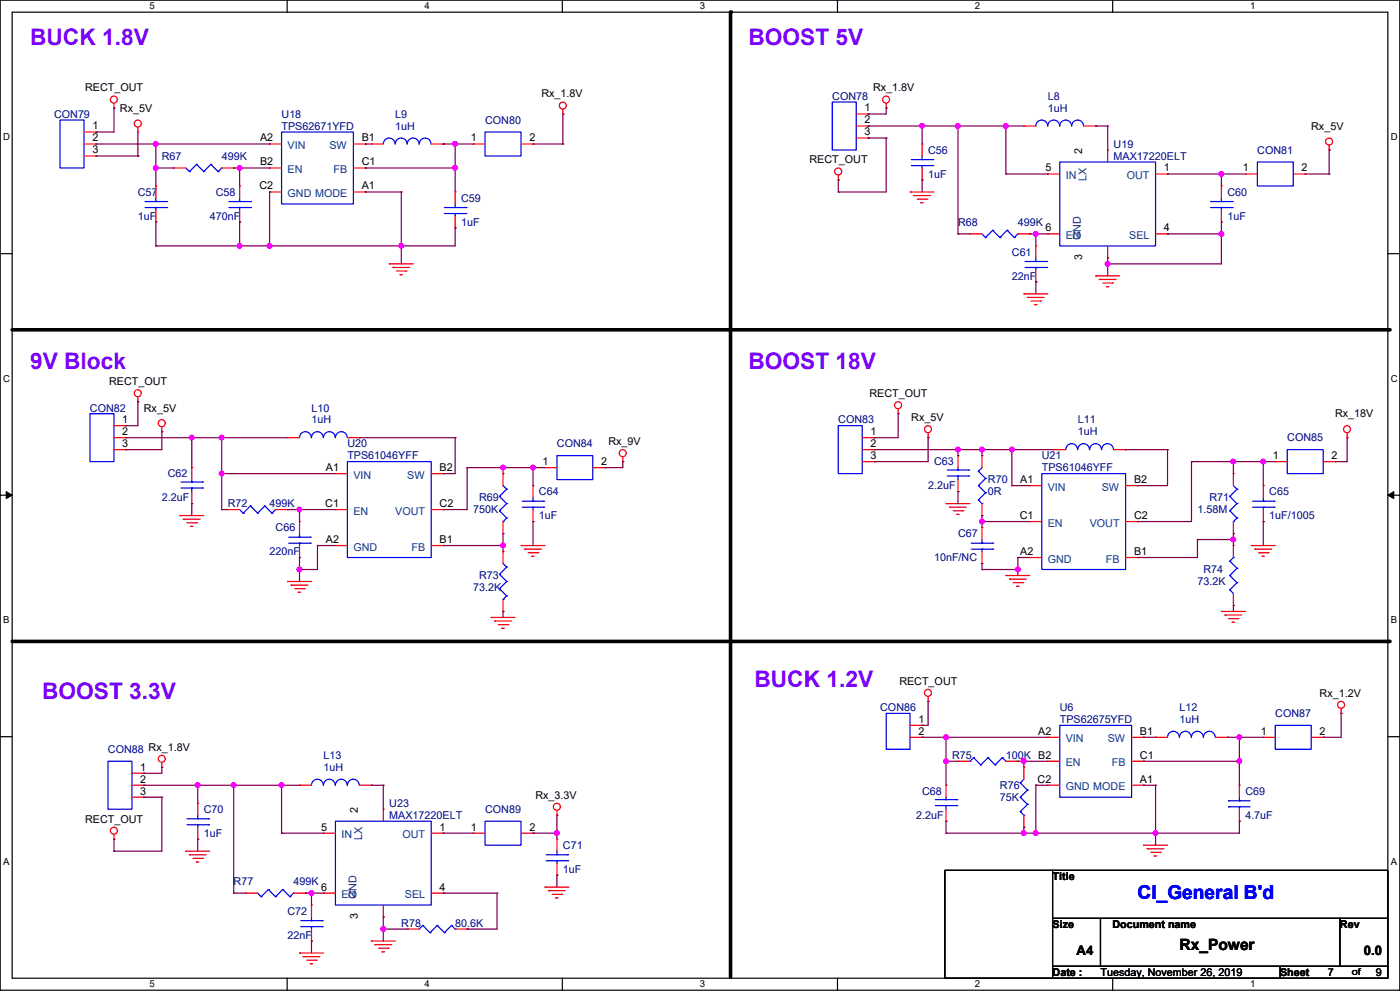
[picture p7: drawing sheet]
<svg xmlns="http://www.w3.org/2000/svg" width="297mm" height="210mm" viewBox="0 0 297 210" stroke-linecap="round" stroke-linejoin="round" font-family="sans-serif">
<g fill="none" stroke="#000" stroke-width=".25">
<path d="M0 0h296.6v209.7h-296.6zM2.6 2.6h291.5v204.6h-291.5zM60.9 0v2.6M119.2 0v2.6M177.5 0v2.6M235.8 0v2.6M0 53.7h2.6M294.1 53.7h2.5M0 104.9h2.6M294.1 104.9h2.5M0 156h2.6M294.1 156h2.5"/>
<path d="M200.2 184.3h93.9v22.9h-93.9zM223.1 184.3v22.9M223.1 194.5h71M233.2 194.5v10.2M284 194.5v10.2M60.9 207.2v2.5M119.2 207.2v2.5M177.5 207.2v2.5M223.1 204.7h71M235.8 207.2v2.5M271.3 204.7v2.5"/>
</g>
<path d="M1.3 104.1l1.3 .8-1.3 .7zM294.1 104.9l1.3-.8v1.5z" fill="#000" stroke="#000" stroke-width=".21"/>
<path d="M154.8 2.6v204.3M2.6 69.9h291.8M2.6 135.9h291.8" fill="none" stroke="#000" stroke-width=".76"/>
<g fill="#000">
<circle cx="154.8" cy="2.6" r=".38"/>
<circle cx="294.4" cy="69.9" r=".38"/>
<circle cx="294.4" cy="135.9" r=".38"/>
</g>
<g fill="none" stroke="#f00" stroke-width=".25">
<path d="M17.8 30.5h2.5M17.8 28h2.5M17.8 33h2.5M20.3 28h.1M20.3 30.5h.1M20.3 33h.1M24.1 22.9h.1M24.1 21.9v1M29.2 28h.1M29.2 27v1M33 39.4h.1M33 39.4v2.5"/>
<path d="M36.8 35.6h.1M36.8 35.6h2.6M47 35.6h2.5M49.5 35.6h.1M50.8 39.4h.1M50.8 39.4v2.5M57.1 30.5h.1M57.1 35.6h.1M57.1 30.5h2.6M57.1 35.6h2.6M74.9 30.5h2.5M74.9 35.6h2.5"/>
<path d="M77.4 30.5h.1M77.4 35.6h.1M78.7 30.5h.1M78.7 30.5h2.5M91.4 30.5h2.5M93.9 30.5h.1M100.3 30.5h.1M100.3 30.5h2.5M110.4 30.5h2.5M112.9 30.5h.1M119.3 24.2h.1M119.3 23.1v1.1"/>
<path d="M177.6 38.1h.1M177.6 37.1v1M181.5 24.2h2.5M181.5 26.7h2.5M181.5 29.2h2.5M184 24.2h.1M184 26.7h.1M184 29.2h.1M187.8 22.9h.1M187.8 21.9v1M195.4 38.1h.1M195.4 30.5h.1"/>
<path d="M195.4 30.5v2.5M195.4 35.6v2.5M217 26.7h.1M217 26.7h2.5M222 36.9h.1M222 36.9h2.6M229.7 26.7h2.5M232.2 26.7h.1M234.7 31.8h.1M234.7 31.8v2.5M244.9 36.9h2.5M247.4 36.9h.1"/>
<path d="M258.8 39.4h.1M258.8 39.4v2.5M263.9 36.9h.1M263.9 36.9h2.6M274.1 36.9h2.5M276.6 36.9h.1M281.7 31.8h.1M281.7 30.8v1M33 47h.1M33 44.5v2.5M50.8 47h.1M50.8 44.5v2.5"/>
<path d="M57.1 40.7h.1M57.1 40.7h2.6M74.9 40.7h2.5M77.4 40.7h.1M82.5 55.9h.1M82.5 55.9h5.1M83.3 56.7h.1M83.3 56.7h3.5M84 57.4h2.1M84.8 58.2h.1M84.8 58.2h.5M86.1 57.4h.1"/>
<path d="M96.5 48.3h.1M96.5 40.7h.1M96.5 40.7v2.5M96.5 45.7v2.6M192.9 40.7h.1M192.9 40.7h5M193.6 41.4h.1M193.6 41.4h3.6M194.4 42.2h2M195.2 42.9h.1M195.2 42.9h.5M196.4 42.2h.1"/>
<path d="M205.6 49.5h.1M205.6 49.5h2.5M215.7 49.5h2.5M218.2 49.5h.1M219.5 59.7h.1M219.5 52.1h.1M219.5 52.1v2.5M219.5 57.2v2.5M222 49.5h.1M222 49.5h2.6M232.2 58.4h.1M232.2 58.4h5.1"/>
<path d="M233 59.2h.1M233 59.2h3.5M233.7 60h2.1M234.7 54.6h.1M234.7 52.1v2.5M235.8 60h.1M244.9 49.5h2.5M247.4 49.5h.1M258.8 47h.1M258.8 44.5v2.5M217 62.2h.1M217 62.2h5"/>
<path d="M217.7 63h.1M217.7 63h3.6M218.5 63.8h2M219.3 64.5h.1M219.3 64.5h.5M220.5 63.8h.1M234.5 60.7h.1M234.5 60.7h.5M24.1 92.7h2.6M24.1 90.2h2.6M24.1 95.2h2.6M26.7 90.2h.1"/>
<path d="M26.7 92.7h.1M26.7 95.2h.1M29.2 85.1h.1M29.2 84.1v1M34.3 91.4h.1M34.3 90.4v1M40.6 99h.1M40.6 99v2.6M60.9 92.7h.1M60.9 92.7h2.6M73.6 92.7h2.6M76.2 92.7h.1"/>
<path d="M115.5 99h.1M115.5 99h2.5M125.6 99h2.6M128.2 99h.1M132 97.8h.1M132 96.8v1M182.7 92.7h2.6M182.7 95.2h2.6M182.7 97.8h2.6M185.3 92.7h.1M185.3 95.2h.1M185.3 97.8h.1"/>
<path d="M190.3 87.6h.1M190.3 86.6v1M196.7 92.7h.1M196.7 91.7v1M203 96.5h.1M203 96.5v2.5M208.1 96.5h.1M208.1 96.5v2.5M223.3 95.2h.1M223.3 95.2h2.6M236 95.2h2.5M238.5 95.2h.1"/>
<path d="M270.3 97.8h.1M270.3 97.8h2.5M280.4 97.8h2.5M282.9 97.8h.1M285.5 92.7h.1M285.5 91.7v1M38.1 109.2h.1M38.1 109.2h5.1M38.9 110h.1M38.9 110h3.5M39.6 110.7h2.1M40.4 111.5h.1"/>
<path d="M40.4 111.5h.5M40.6 106.7h.1M40.6 104.1v2.6M41.7 110.7h.1M48.2 107.9h.1M48.2 107.9h2.6M58.4 107.9h2.5M60.9 107.9h.1M63.5 118.1h.1M63.5 110.5h.1M63.5 110.5v2.5M63.5 115.6v2.5"/>
<path d="M71.1 115.6h.1M71.1 100.3h.1M71.1 107.9h.1M71.1 115.6h2.5M71.1 100.3h2.5M71.1 107.9h2.5M91.4 115.6h2.5M91.4 100.3h2.5M91.4 107.9h2.5M93.9 115.6h.1M93.9 107.9h.1M93.9 100.3h.1"/>
<path d="M106.6 116.8h.1M106.6 100.3h.1M106.6 113h.1M106.6 100.3v2.6M106.6 110.5v2.5M106.6 116.8v2.6M110.4 115.6h.1M110.4 115.6h5.1M111.2 116.3h.1M111.2 116.3h3.5M111.9 117.1h2.1M112.7 117.8h.1"/>
<path d="M112.7 117.8h.5M112.9 110.5h.1M112.9 102.9h.1M112.9 102.9v2.5M112.9 107.9v2.6M114 117.1h.1M200.5 106.7h.1M200.5 106.7h5.1M201.2 107.4h.1M201.2 107.4h3.6M202 108.2h2M202.8 108.9h.1"/>
<path d="M202.8 108.9h.5M203 104.1h.1M203 101.6v2.5M204 108.2h.1M208.1 119.4h.1M208.1 111.7h.1M208.1 109.2h.1M208.1 106.7v2.5M208.1 111.7v2.6M208.1 116.8v2.6M218.2 118.1h.1M218.2 102.9h.1"/>
<path d="M218.2 110.5h.1M218.2 118.1h2.6M218.2 102.9h2.6M218.2 110.5h2.6M238.5 118.1h2.6M238.5 102.9h2.6M238.5 110.5h2.6M241.1 118.1h.1M241.1 110.5h.1M241.1 102.9h.1M261.4 115.6h.1M261.4 100.3h.1"/>
<path d="M261.4 113h.1M261.4 100.3v2.6M261.4 110.5v2.5M261.4 115.6v2.5M265.2 115.6h.1M265.2 115.6h5.1M265.9 116.3h.1M265.9 116.3h3.6M266.7 117.1h2M267.5 117.8h.1M267.5 117.8h.5M267.7 110.5h.1"/>
<path d="M267.7 102.9h.1M267.7 102.9v2.5M267.7 107.9v2.6M268.7 117.1h.1M60.9 123.2h.1M60.9 123.2h5.1M61.7 123.9h.1M61.7 123.9h3.5M62.5 124.7h2M63.2 125.5h.1M63.2 125.5h.5M64.5 124.7h.1"/>
<path d="M104.1 130.8h.1M104.1 130.8h5M104.8 131.5h.1M104.8 131.5h3.6M105.6 132.3h2M106.4 133.1h.1M106.4 133.1h.5M106.6 129.5h.1M106.6 127v2.5M107.6 132.3h.1M213.2 121.9h.1M213.2 121.9h5"/>
<path d="M213.9 122.7h.1M213.9 122.7h3.6M214.7 123.4h2M215.5 124.2h.1M215.5 124.2h.5M216.7 123.4h.1M258.8 129.5h.1M258.8 129.5h5.1M259.6 130.3h.1M259.6 130.3h3.6M260.4 131h2M261.1 131.8h.1"/>
<path d="M261.1 131.8h.5M261.4 128.2h.1M261.4 125.7v2.5M262.4 131h.1M192.9 156.2h2.5M192.9 153.6h2.5M195.4 153.6h.1M195.4 156.2h.1M196.7 148.6h.1M196.7 147.5v1.1M222 156.2h.1M222 156.2h2.6"/>
<path d="M239.8 156.2h2.5M242.3 156.2h.1M244.9 156.2h.1M244.9 156.2h2.5M257.6 156.2h2.5M260.1 156.2h.1M267.7 156.2h.1M267.7 156.2h2.6M277.9 156.2h2.5M280.4 156.2h.1M284.2 151.1h.1M284.2 150.1v1"/>
<path d="M24.1 177.7h.1M24.1 176.7v1M28 166.3h2.5M28 163.8h2.5M28 168.9h2.5M30.5 163.8h.1M30.5 166.3h.1M30.5 168.9h.1M34.3 162.5h.1M34.3 161.5v1M41.9 177.7h.1M41.9 170.1h.1"/>
<path d="M41.9 170.1v2.6M41.9 175.2v2.5M63.5 166.3h.1M63.5 166.3h2.5M68.5 176.5h.1M68.5 176.5h2.6M76.2 166.3h2.5M78.7 166.3h.1M81.2 171.4h.1M81.2 171.4v2.5M91.4 176.5h2.5M93.9 176.5h.1"/>
<path d="M100.3 176.5h.1M100.3 176.5h2.5M110.4 176.5h2.5M112.9 176.5h.1M118 172.7h.1M118 177.7h.1M118 171.7v1M118 177.7v2.6M200.5 166.3h.1M200.5 173.9h.1M200.5 166.3v2.6M200.5 171.4v2.5"/>
<path d="M203 161.2h.1M203 161.2h2.6M213.2 161.2h2.5M215.7 161.2h.1M217 162.5h.1M217 175.2h.1M217 162.5v2.6M217 172.7v2.5M222 166.3h.1M222 161.2h.1M222 166.3h2.6M222 161.2h2.6"/>
<path d="M239.8 166.3h2.5M239.8 161.2h2.5M242.3 179h.1M242.3 166.3h.1M242.3 161.2h.1M242.3 179h5.1M243.1 179.8h.1M243.1 179.8h3.6M262.6 173.9h.1M262.6 166.3h.1M262.6 166.3v2.6M262.6 171.4v2.5"/>
<path d="M39.4 180.3h.1M39.4 180.3h5M40.1 181h.1M40.1 181h3.6M40.9 181.8h2M41.7 182.6h.1M41.7 182.6h.5M42.9 181.8h.1M52.1 189.2h.1M52.1 189.2h2.5M62.2 189.2h2.5M64.7 189.2h.1"/>
<path d="M66 199.3h.1M66 191.7h.1M66 191.7v2.5M66 196.8v2.5M68.5 189.2h.1M68.5 189.2h2.6M78.7 199.3h.1M78.7 199.3h5.1M81.2 194.2h.1M81.2 191.7v2.5M86.3 196.8h.1M86.3 196.8h2.5"/>
<path d="M91.4 189.2h2.5M93.9 189.2h.1M96.5 196.8h2.5M99 196.8h.1M115.5 187.9h.1M115.5 187.9h5.1M116.2 188.7h.1M116.2 188.7h3.6M117 189.4h2M117.8 190.2h.1M117.8 190.2h.5M118 185.4h.1"/>
<path d="M118 182.8v2.6M119 189.4h.1M243.9 180.5h2M244.6 181.3h.1M244.6 181.3h.5M245.9 180.5h.1M63.5 201.9h.1M63.5 201.9h5M64.2 202.6h.1M64.2 202.6h3.6M65 203.4h2M65.8 204.1h.1"/>
<path d="M65.8 204.1h.5M67 203.4h.1M79.5 200.1h.1M79.5 200.1h3.5M80.2 200.8h2M81 201.6h.1M81 201.6h.5M82.2 200.8h.1"/>
<circle cx="24.1" cy="21.1" r=".74"/>
<circle cx="29.2" cy="26.2" r=".74"/>
<circle cx="119.3" cy="22.4" r=".74"/>
<circle cx="177.6" cy="36.3" r=".74"/>
<circle cx="187.8" cy="21.1" r=".74"/>
<circle cx="281.7" cy="30" r=".74"/>
<circle cx="29.2" cy="83.3" r=".74"/>
<circle cx="34.3" cy="89.6" r=".74"/>
<circle cx="132" cy="96" r=".74"/>
<circle cx="190.3" cy="85.8" r=".74"/>
<circle cx="196.7" cy="90.9" r=".74"/>
<circle cx="285.5" cy="90.9" r=".74"/>
<circle cx="196.7" cy="146.8" r=".74"/>
<circle cx="284.2" cy="149.3" r=".74"/>
<circle cx="24.1" cy="175.9" r=".74"/>
<circle cx="34.3" cy="160.7" r=".74"/>
<circle cx="118" cy="170.9" r=".74"/>
</g>
<g fill="none" stroke="#00f" stroke-width=".25">
<path d="M12.7 25.4h5.1v10.2h-5.1zM39.4 35.6l.7 .7M40.1 36.3h.1M41.7 34.8h.1M41.7 34.8l-1.6 1.5M41.7 34.8l1.5 1.5M43.2 36.3h.1M44.7 34.8h.1M44.7 34.8l-1.5 1.5M44.7 34.8l1.5 1.5M46.2 36.3h.1M47 35.6h.1"/>
<path d="M47 35.6l-.8 .7M59.7 28h15.2v15.2h-15.2zM83.7 30.5a1.25 1.25 0 0 0-1.2-1.3 1.25 1.25 0 0 0-1.3 1.3M86.3 30.5a1.25 1.25 0 0 0-1.3-1.3 1.25 1.25 0 0 0-1.2 1.3M88.8 30.5a1.25 1.25 0 0 0-1.2-1.3 1.25 1.25 0 0 0-1.3 1.3M91.3 30.5a1.25 1.25 0 0 0-1.2-1.3 1.25 1.25 0 0 0-1.3 1.3M102.8 28h7.6v5h-7.6zM176.4 21.6h5.1v10.2h-5.1zM193.1 33.8h4.6M193.1 35.1h4.6M195.4 35.1h.1M195.4 33.8h.1"/>
<path d="M195.4 33v.8M195.4 35.1v.5M197.7 33.8h.1M197.7 35.1h.1M222 26.7a1.25 1.25 0 0 0-1.2-1.3 1.25 1.25 0 0 0-1.3 1.3M224.5 26.7a1.25 1.25 0 0 0-1.2-1.3 1.25 1.25 0 0 0-1.3 1.3M224.6 34.3h20.3v17.8h-20.3zM227.1 26.7a1.25 1.25 0 0 0-1.3-1.3 1.25 1.25 0 0 0-1.2 1.3M229.6 26.7a1.25 1.25 0 0 0-1.2-1.3 1.25 1.25 0 0 0-1.3 1.3M266.5 34.3h7.6v5.1h-7.6zM30.7 44h4.6M30.7 42.7h4.6"/>
<path d="M33 44h.1M33 42.7h.1M33 41.9v.8M33 44v.5M35.3 42.7h.1M35.3 44h.1M48.5 44h4.6M48.5 42.7h4.6M50.8 44h.1M50.8 42.7h.1M50.8 41.9v.8M50.8 44v.5"/>
<path d="M53.1 42.7h.1M53.1 44h.1M94.2 44h4.5M94.2 45.2h4.5M96.5 45.2h.1M96.5 44h.1M96.5 43.2v.8M96.5 45.2v.5M98.7 44h.1M98.7 45.2h.1M208.1 49.5l.8 .8M208.9 50.3h.1"/>
<path d="M210.4 48.8h.1M210.4 48.8l-1.5 1.5M210.4 48.8l1.5 1.5M211.9 50.3h.1M213.4 48.8h.1M213.4 48.8l-1.5 1.5M213.4 48.8l1.5 1.5M214.9 50.3h.1M215.7 49.5h.1M215.7 49.5l-.8 .8M217.2 55.4h4.6M217.2 56.7h4.6"/>
<path d="M219.5 56.7h.1M219.5 55.4h.1M219.5 54.6v.8M219.5 56.7v.5M221.8 55.4h.1M221.8 56.7h.1M256.6 44h4.5M256.6 42.7h4.5M258.8 44h.1M258.8 42.7h.1M258.8 41.9v.8M258.8 44v.5"/>
<path d="M261.1 42.7h.1M261.1 44h.1M19.1 87.6h5v10.2h-5zM66 92.7a1.25 1.25 0 0 0-1.3-1.3 1.25 1.25 0 0 0-1.2 1.3M68.5 92.7a1.25 1.25 0 0 0-1.2-1.3 1.25 1.25 0 0 0-1.3 1.3M71 92.7a1.25 1.25 0 0 0-1.2-1.3 1.25 1.25 0 0 0-1.3 1.3M73.6 92.7a1.25 1.25 0 0 0-1.3-1.3 1.25 1.25 0 0 0-1.2 1.3M73.6 97.8h17.8v20.3h-17.8zM118 96.5h7.6v5.1h-7.6zM177.6 90.2h5.1v10.1h-5.1zM200.7 99.6h4.6M203 99.6h.1"/>
<path d="M203 99v.6M205.3 99.6h.1M207.3 99.8h.1M207.3 99.8l1.6 1.5M208.1 99l-.8 .8M228.3 95.2a1.25 1.25 0 0 0-1.2-1.2 1.25 1.25 0 0 0-1.2 1.2M230.9 95.2a1.25 1.25 0 0 0-1.3-1.2 1.25 1.25 0 0 0-1.2 1.2M233.4 95.2a1.25 1.25 0 0 0-1.2-1.2 1.25 1.25 0 0 0-1.3 1.2M236 95.2a1.25 1.25 0 0 0-1.3-1.2 1.25 1.25 0 0 0-1.2 1.2M272.8 95.2h7.6v5.1h-7.6zM38.4 103.4h4.5M38.4 102.1h4.5"/>
<path d="M40.6 102.1h.1M40.6 103.4h.1M40.6 101.6v.5M40.6 103.4v.7M42.9 103.4h.1M42.9 102.1h.1M50.8 107.9l.7 .8M51.5 108.7h.1M53.1 107.2h.1M53.1 107.2l-1.6 1.5M53.1 107.2l1.5 1.5M54.6 108.7h.1"/>
<path d="M56.1 107.2h.1M56.1 107.2l-1.5 1.5M56.1 107.2l1.5 1.5M57.6 108.7h.1M58.4 107.9h.1M58.4 107.9l-.8 .8M61.2 113.8h4.6M61.2 115h4.6M63.5 115h.1M63.5 113.8h.1M63.5 113v.8M63.5 115v.6"/>
<path d="M65.8 113.8h.1M65.8 115h.1M105.8 105.1h.1M105.8 108.2h.1M105.8 105.1l1.6 1.6M105.8 108.2l1.6 1.5M106.6 110.5h.1M106.6 119.4l.8 .7M106.6 102.9l.8 .7M107.4 103.6h.1M107.4 106.7h.1M107.4 109.7h.1"/>
<path d="M107.4 103.6l-1.6 1.5M107.4 106.7l-1.6 1.5M107.4 109.7l-.8 .8M110.7 106.2h4.5M110.7 107.4h4.5M112.9 107.4h.1M112.9 106.2h.1M112.9 105.4v.8M112.9 107.4v.5M115.2 106.2h.1M115.2 107.4h.1M200.7 100.8h4.6"/>
<path d="M203 100.8h.1M203 100.8v.8M205.3 100.8h.1M205.8 115h4.6M205.8 116.3h4.6M207.3 102.9h.1M207.3 105.9h.1M207.3 102.9l1.6 1.5M207.3 105.9l.8 .8M208.1 116.3h.1M208.1 115h.1M208.1 106.7h.1"/>
<path d="M208.1 114.3v.7M208.1 116.3v.5M208.9 101.3h.1M208.9 104.4h.1M208.9 101.3l-1.6 1.6M208.9 104.4l-1.6 1.5M210.4 115h.1M210.4 116.3h.1M220.8 100.3h17.7v20.3h-17.7zM260.6 118.9h.1M260.6 105.1h.1M260.6 108.2h.1"/>
<path d="M260.6 118.9l1.5 1.5M260.6 105.1l1.5 1.6M260.6 108.2l1.5 1.5M261.4 118.1h.1M261.4 110.5h.1M261.4 118.1l-.8 .8M261.4 102.9l.7 .7M262.1 103.6h.1M262.1 106.7h.1M262.1 109.7h.1M262.1 103.6l-1.5 1.5M262.1 106.7l-1.5 1.5"/>
<path d="M262.1 109.7l-.7 .8M265.4 106.2h4.6M265.4 107.4h4.6M267.7 107.4h.1M267.7 106.2h.1M267.7 105.4v.8M267.7 107.4v.5M270 106.2h.1M270 107.4h.1M105.8 121.6h.1M105.8 124.7h.1M105.8 121.6l1.6 1.6"/>
<path d="M105.8 124.7l1.6 1.5M106.6 127h.1M107.4 120.1h.1M107.4 123.2h.1M107.4 126.2h.1M107.4 120.1l-1.6 1.5M107.4 123.2l-1.6 1.5M107.4 126.2l-.8 .8M260.6 124.9h.1M260.6 121.9h.1M260.6 124.9l.8 .8M260.6 121.9l1.5 1.5"/>
<path d="M262.1 123.4h.1M262.1 120.4h.1M262.1 123.4l-1.5 1.5M262.1 120.4l-1.5 1.5M187.8 151.1h5.1v7.6h-5.1zM224.6 153.6h15.2v15.3h-15.2zM249.9 156.2a1.25 1.25 0 0 0-1.2-1.3 1.25 1.25 0 0 0-1.3 1.3M252.5 156.2a1.25 1.25 0 0 0-1.3-1.3 1.25 1.25 0 0 0-1.2 1.3M255 156.2a1.25 1.25 0 0 0-1.3-1.3 1.25 1.25 0 0 0-1.2 1.3M257.5 156.2a1.25 1.25 0 0 0-1.2-1.3 1.25 1.25 0 0 0-1.3 1.3M270.3 153.6h7.6v5.1h-7.6zM22.9 161.2h5.1v10.2h-5.1z"/>
<path d="M39.6 173.4h4.6M39.6 174.7h4.6M41.9 174.7h.1M41.9 173.4h.1M41.9 172.7v.7M41.9 174.7v.5M44.2 173.4h.1M44.2 174.7h.1M68.5 166.3a1.25 1.25 0 0 0-1.2-1.2 1.25 1.25 0 0 0-1.3 1.2M71 166.3a1.25 1.25 0 0 0-1.2-1.2 1.25 1.25 0 0 0-1.3 1.2M71.1 173.9h20.3v17.8h-20.3zM73.6 166.3a1.25 1.25 0 0 0-1.3-1.2 1.25 1.25 0 0 0-1.2 1.2"/>
<path d="M76.1 166.3a1.25 1.25 0 0 0-1.2-1.2 1.25 1.25 0 0 0-1.3 1.2M102.8 173.9h7.6v5.1h-7.6zM198.2 170.6h4.6M198.2 169.4h4.6M200.5 169.4h.1M200.5 170.6h.1M200.5 168.9v.5M200.5 170.6v.8M202.8 170.6h.1M202.8 169.4h.1M205.6 161.2h.1M206.3 160.5h.1"/>
<path d="M206.3 160.5l1.5 1.5M206.3 160.5l-.7 .7M207.8 162h.1M209.4 160.5h.1M209.4 160.5l1.5 1.5M209.4 160.5l-1.6 1.5M210.9 162h.1M212.4 160.5h.1M212.4 160.5l.8 .7M212.4 160.5l-1.5 1.5M216.2 165.8h.1M216.2 168.9h.1"/>
<path d="M216.2 171.9h.1M216.2 165.8l1.5 1.5M216.2 168.9l1.5 1.5M216.2 171.9l.8 .8M217 172.7h.1M217 165.1l-.8 .7M217.7 167.3h.1M217.7 170.4h.1M217.7 167.3l-1.5 1.6M217.7 170.4l-1.5 1.5M260.4 169.6h.1M260.4 170.9h.1"/>
<path d="M260.4 169.6h4.5M260.4 170.9h4.5M262.6 170.9h.1M262.6 169.6h.1M262.6 168.9v.7M262.6 170.9v.5M54.6 189.2l.8 .7M55.4 189.9h.1M56.9 188.4h.1M56.9 188.4l-1.5 1.5M56.9 188.4l1.5 1.5M58.4 189.9h.1"/>
<path d="M59.9 188.4h.1M59.9 188.4l-1.5 1.5M59.9 188.4l1.5 1.5M61.4 189.9h.1M62.2 189.2h.1M62.2 189.2l-.8 .7M63.7 195h4.6M63.7 196.3h4.6M66 196.3h.1M66 195h.1M66 194.2v.8M66 196.3v.5"/>
<path d="M68.3 195h.1M68.3 196.3h.1M89.6 196h.1M89.6 196l-.8 .8M89.6 196l1.5 1.5M91.1 197.5h.1M92.7 196h.1M92.7 196l-1.6 1.5M92.7 196l1.5 1.5M94.2 197.5h.1M95.7 196h.1M95.7 196l-1.5 1.5"/>
<path d="M95.7 196l.8 .8M96.5 196.8h.1M115.7 181h4.6M115.7 182.3h4.6M118 182.3h.1M118 181h.1M118 180.3v.7M118 182.3v.5M120.3 181h.1M120.3 182.3h.1"/>
</g>
<g fill="none" stroke="#800040" stroke-width=".25">
<path d="M20.3 28h.1M20.3 30.5h36.8M20.3 33h8.9M24.1 22.9h.1M24.1 22.9v5.1h-3.8M29.2 33h.1M29.2 28v5M33 30.5h.1M33 35.6h.1M33 30.5v8.9M33 35.6h3.8M49.5 35.6h.1"/>
<path d="M49.5 35.6h7.6M50.8 35.6h.1M50.8 35.6v3.8M77.4 30.5h.1M77.4 35.6h.1M77.4 30.5h1.3M77.4 35.6h19.1M93.9 30.5h.1M93.9 30.5h6.4M96.5 30.5h.1M96.5 35.6h.1M96.5 30.5v10.2"/>
<path d="M112.9 30.5h6.4M119.3 24.2h.1M119.3 30.5h.1M119.3 24.2v6.3M177.6 38.1h.1M177.6 38.1v2.6M184 24.2h.1M184 26.7h.1M184 29.2h.1M184 26.7h33M184 29.2h3.8M187.8 22.9h.1"/>
<path d="M187.8 29.2h.1M187.8 22.9v1.3h-3.8M187.8 29.2v11.5h-10.2M195.4 26.7h.1M195.4 38.1h.1M195.4 26.7v3.8M195.4 38.1v2.6M203 26.7h.1M203 26.7v22.8M213.2 26.7h.1M213.2 36.9h.1M213.2 26.7v10.2"/>
<path d="M213.2 36.9h8.8M232.2 26.7h.1M232.2 26.7h2.5M234.7 26.7h.1M234.7 26.7v5.1M247.4 36.9h.1M247.4 36.9h16.5M258.8 36.9h.1M258.8 36.9v2.5M276.6 36.9h5.1M281.7 31.8h.1M281.7 36.9h.1"/>
<path d="M281.7 31.8v5.1M33 47h.1M33 52.1h.1M33 47v5.1M50.8 47h.1M50.8 52.1h.1M50.8 47v5.1M57.1 40.7h.1M57.1 52.1h.1M57.1 40.7v11.4M77.4 40.7h.1M77.4 40.7h7.6"/>
<path d="M85 52.1h.1M85 40.7h.1M85 40.7v15.2M96.5 48.3h.1M96.5 48.3v3.8h-63.5M177.6 40.7h.1M203 49.5h.1M203 49.5h2.6M218.2 49.5h.1M218.2 49.5h3.8M219.5 49.5h.1M219.5 59.7h.1"/>
<path d="M219.5 49.5v2.6M219.5 59.7v2.5M234.7 55.9h.1M234.7 54.6h.1M234.7 54.6v3.8M247.4 49.5h.1M247.4 49.5h11.4M258.8 47h.1M258.8 49.5h.1M258.8 47v8.9h-24.1M26.7 90.2h.1M26.7 92.7h.1"/>
<path d="M26.7 95.2h.1M26.7 92.7h34.2M29.2 85.1h.1M29.2 85.1v5.1h-2.5M34.3 91.4h.1M34.3 91.4v3.8h-7.6M40.6 92.7h.1M40.6 92.7v6.3M47 92.7h.1M47 92.7v15.2M76.2 92.7h.1M76.2 92.7h20.3"/>
<path d="M96.5 92.7h.1M96.5 92.7v7.6h-2.6M99 99h.1M99 99h16.5M99 99v8.9h-5.1M106.6 99h.1M106.6 99v1.3M112.9 99h.1M112.9 99v3.9M128.2 99h.1M132 97.8h.1M132 97.8v1.2h-3.8"/>
<path d="M185.3 92.7h.1M185.3 95.2h.1M185.3 97.8h.1M185.3 95.2h38M190.3 87.6h.1M190.3 87.6v5.1h-5M196.7 92.7h.1M196.7 92.7v5.1h-11.4M203 95.2h.1M203 95.2v1.3M208.1 95.2h.1M208.1 95.2v1.3"/>
<path d="M214.4 95.2h.1M214.4 95.2v7.7M238.5 95.2h.1M238.5 95.2h8.9M247.4 95.2h.1M247.4 95.2v7.7h-6.3M252.5 97.8h.1M252.5 97.8h17.8M252.5 97.8v12.7h-11.4M261.4 97.8h.1M261.4 97.8v2.5M267.7 97.8h.1"/>
<path d="M267.7 97.8v5.1M282.9 97.8h.1M285.5 92.7h.1M285.5 92.7v5.1h-2.6M40.6 106.7h.1M40.6 106.7v2.5M47 100.3h.1M47 107.9h.1M47 100.3h24.1M47 107.9h1.2M60.9 107.9h.1M60.9 107.9h10.2"/>
<path d="M63.5 107.9h.1M63.5 118.1h.1M63.5 107.9v2.6M63.5 118.1v5.1M67.3 115.6h.1M67.3 115.6v5h-3.8M67.3 115.6h3.8M93.9 100.3h.1M93.9 107.9h.1M93.9 115.6h.1M93.9 115.6h12.7M106.6 113h.1"/>
<path d="M106.6 115.6h.1M106.6 113v3.8M112.9 110.5h.1M112.9 110.5v5.1M203 104.1h.1M203 104.1v2.6M208.1 109.2h.1M208.1 110.5h.1M208.1 119.4h.1M208.1 109.2v2.5M208.1 119.4v1.2M208.1 110.5h10.1"/>
<path d="M214.4 102.9h.1M214.4 102.9h3.8M215.7 118.1h.1M215.7 118.1h2.5M215.7 118.1v3.8M241.1 102.9h.1M241.1 110.5h.1M241.1 118.1h.1M253.8 114.3h.1M253.8 114.3v3.8h-12.7M253.8 114.3h7.6M261.4 113h.1"/>
<path d="M261.4 114.3h.1M261.4 113v2.6M267.7 110.5h.1M267.7 110.5v5.1M63.5 120.6h.1M106.6 129.5h.1M106.6 129.5v1.3M208.1 120.6h.1M208.1 120.6h7.6M215.7 120.6h.1M261.4 128.2h.1M261.4 128.2v1.3"/>
<path d="M195.4 153.6h.1M195.4 156.2h.1M195.4 156.2h26.6M196.7 148.6h.1M196.7 148.6v5h-1.3M200.5 156.2h.1M200.5 156.2v10.1M242.3 156.2h.1M242.3 156.2h2.6M260.1 156.2h.1M260.1 156.2h7.6M262.6 156.2h.1"/>
<path d="M262.6 156.2v10.1M280.4 156.2h.1M284.2 151.1h.1M284.2 151.1v5.1h-3.8M24.1 177.7h.1M24.1 177.7v2.6M30.5 163.8h.1M30.5 166.3h.1M30.5 168.9h.1M30.5 166.3h33M30.5 168.9h3.8M34.3 162.5h.1"/>
<path d="M34.3 168.9h.1M34.3 162.5v1.3h-3.8M34.3 168.9v11.4h-10.2M41.9 166.3h.1M41.9 177.7h.1M41.9 166.3v3.8M41.9 177.7v2.6M49.5 166.3h.1M49.5 166.3v22.9M59.7 166.3h.1M59.7 176.5h.1M59.7 166.3v10.2"/>
<path d="M59.7 176.5h8.8M78.7 166.3h.1M78.7 166.3h2.5M81.2 166.3h.1M81.2 166.3v5.1M93.9 176.5h.1M93.9 176.5h6.4M112.9 176.5h.1M112.9 176.5h5.1M118 172.7h.1M118 176.5h.1M118 172.7v5"/>
<path d="M200.5 161.2h.1M200.5 173.9h.1M200.5 176.5h.1M200.5 173.9v2.6M200.5 161.2h2.5M215.7 161.2h.1M215.7 161.2h6.3M217 161.2h.1M217 175.2h.1M217 176.5h.1M217 161.2v1.3M217 175.2v1.3"/>
<path d="M219.5 166.3h.1M219.5 176.5h.1M219.5 166.3v10.2M219.5 166.3h2.5M242.3 161.2h.1M242.3 166.3h.1M242.3 166.3h2.6M242.3 161.2h20.3M244.9 166.3h.1M244.9 176.5h.1M244.9 166.3v12.7M262.6 161.2h.1"/>
<path d="M262.6 173.9h.1M262.6 173.9v2.6h-62.1M24.1 180.3h.1M49.5 189.2h.1M49.5 189.2h2.6M64.7 189.2h.1M64.7 189.2h3.8M66 189.2h.1M66 199.3h.1M66 189.2v2.5M66 199.3v2.6M81.2 194.2h.1"/>
<path d="M81.2 196.8h.1M81.2 194.2v5.1M81.2 196.8h5.1M93.9 189.2h.1M93.9 189.2h11.4M99 196.8h.1M105.3 189.2h.1M105.3 189.2v7.6h-6.3M118 185.4h.1M118 185.4v2.5"/>
</g>
<g fill="#f0f" stroke="#f0f" stroke-width=".25">
<circle cx="195.4" cy="26.7" r=".49"/>
<circle cx="203" cy="26.7" r=".49"/>
<circle cx="213.1" cy="26.7" r=".49"/>
<circle cx="219.5" cy="49.5" r=".49"/>
<circle cx="234.7" cy="55.9" r=".49"/>
<circle cx="41.9" cy="166.3" r=".49"/>
<circle cx="49.5" cy="166.3" r=".49"/>
<circle cx="59.6" cy="166.3" r=".49"/>
<circle cx="118" cy="176.5" r=".49"/>
<circle cx="66" cy="189.1" r=".49"/>
<circle cx="81.2" cy="196.8" r=".49"/>
<circle cx="33" cy="30.5" r=".49"/>
<circle cx="96.4" cy="35.6" r=".49"/>
<circle cx="96.4" cy="30.5" r=".49"/>
<circle cx="33" cy="35.6" r=".49"/>
<circle cx="50.8" cy="35.6" r=".49"/>
<circle cx="50.8" cy="52.1" r=".49"/>
<circle cx="85" cy="52.1" r=".49"/>
<circle cx="57.1" cy="52.1" r=".49"/>
<circle cx="203" cy="95.2" r=".49"/>
<circle cx="214.4" cy="95.2" r=".49"/>
<circle cx="208.1" cy="95.2" r=".49"/>
<circle cx="267.7" cy="97.8" r=".49"/>
<circle cx="261.4" cy="97.8" r=".49"/>
<circle cx="208.1" cy="110.5" r=".49"/>
<circle cx="261.4" cy="114.3" r=".49"/>
<circle cx="215.7" cy="120.6" r=".49"/>
<circle cx="40.6" cy="92.7" r=".49"/>
<circle cx="47" cy="92.7" r=".49"/>
<circle cx="106.6" cy="99" r=".49"/>
<circle cx="47" cy="100.3" r=".49"/>
<circle cx="63.5" cy="107.9" r=".49"/>
<circle cx="106.6" cy="115.5" r=".49"/>
<circle cx="63.5" cy="120.6" r=".49"/>
<circle cx="112.9" cy="99" r=".49"/>
<circle cx="258.8" cy="36.8" r=".49"/>
<circle cx="258.8" cy="49.5" r=".49"/>
<circle cx="200.5" cy="161.2" r=".49"/>
<circle cx="200.5" cy="156.1" r=".49"/>
<circle cx="262.6" cy="161.2" r=".49"/>
<circle cx="262.6" cy="156.1" r=".49"/>
<circle cx="217" cy="161.2" r=".49"/>
<circle cx="217" cy="176.5" r=".49"/>
<circle cx="244.9" cy="176.5" r=".49"/>
<circle cx="219.5" cy="176.5" r=".49"/>
</g>
<g font-size="4.8" fill="#8000ff">
<text x="6.4" y="9.6">BUCK 1.8V</text>
<text x="158.6" y="9.6">BOOST 5V</text>
<text x="6.4" y="78.1">9V Block</text>
<text x="158.6" y="78.1">BOOST 18V</text>
<text x="8.9" y="148">BOOST 3.3V</text>
<text x="159.9" y="145.4">BUCK 1.2V</text>
</g>
<text font-size="4.1" fill="#00f" x="241.1" y="190.4">CI_General B'd</text>
<text font-size="3.3" x="250" y="201.1">Rx_Power</text>
<g font-size="2.8">
<text x="228.1" y="202.2">A4</text>
<text x="289" y="202.2">0.0</text>
</g>
<g font-size="2.3">
<text x="18.1" y="19.4">RECT_OUT</text>
<text x="25.4" y="23.7">Rx_5V</text>
<text x="114.7" y="20.6">Rx_1.8V</text>
<text x="183.2" y="23.6">1</text>
<text x="185" y="19.4">Rx_1.8V</text>
<text x="19.6" y="27.4">1</text>
<text x="19.6" y="30">2</text>
<text x="55.1" y="30">A2</text>
<text x="76.7" y="30">B1</text>
<text x="99.8" y="30">1</text>
<text x="112.2" y="30">2</text>
<text x="183.2" y="26.1">2</text>
<text x="183.2" y="28.7">3</text>
<text x="277.9" y="27.5">Rx_5V</text>
<text x="19.6" y="32.5">3</text>
<text x="55.1" y="35">B2</text>
<text x="76.7" y="35">C1</text>
<text x="171.6" y="34.6">RECT_OUT</text>
<text x="229.4" y="32.5" transform="rotate(-90 229.4 32.5)">2</text>
<text x="55" y="40.1">C2</text>
<text x="76.7" y="40.1">A1</text>
<text x="221.5" y="36.3">5</text>
<text x="246.7" y="36.3">1</text>
<text x="263.4" y="36.3">1</text>
<text x="275.8" y="36.3">2</text>
<text x="221.5" y="49">6</text>
<text x="246.7" y="49">4</text>
<text x="229.4" y="55.1" transform="rotate(-90 229.4 55.1)">3</text>
<text x="23.1" y="81.6">RECT_OUT</text>
<text x="25.9" y="89.6">1</text>
<text x="30.5" y="87.2">Rx_5V</text>
<text x="184.2" y="84.1">RECT_OUT</text>
<text x="193.1" y="89.2">Rx_5V</text>
<text x="282.9" y="88.4">Rx_18V</text>
<text x="25.9" y="92.2">2</text>
<text x="25.9" y="94.7">3</text>
<text x="128.9" y="94.3">Rx_9V</text>
<text x="184.5" y="92.2">1</text>
<text x="184.5" y="94.7">2</text>
<text x="69.1" y="99.8">A1</text>
<text x="93.2" y="99.8">B2</text>
<text x="115" y="98.5">1</text>
<text x="127.4" y="98.5">2</text>
<text x="184.5" y="97.2">3</text>
<text x="269.7" y="97.2">1</text>
<text x="282.2" y="97.2">2</text>
<text x="68.9" y="107.4">C1</text>
<text x="93.2" y="107.4">C2</text>
<text x="216.2" y="102.3">A1</text>
<text x="240.3" y="102.3">B2</text>
<text x="216.1" y="109.9">C1</text>
<text x="240.3" y="109.9">C2</text>
<text x="69.1" y="115">A2</text>
<text x="93.2" y="115">B1</text>
<text x="216.2" y="117.5">A2</text>
<text x="240.3" y="117.5">B1</text>
<text x="190.6" y="145">RECT_OUT</text>
<text x="279.6" y="147.6">Rx_1.2V</text>
<text x="194.6" y="153.1">1</text>
<text x="194.6" y="155.6">2</text>
<text x="220" y="155.6">A2</text>
<text x="241.6" y="155.6">B1</text>
<text x="267.2" y="155.6">1</text>
<text x="279.6" y="155.6">2</text>
<text x="241.6" y="160.7">C1</text>
<text x="29.7" y="163.2">1</text>
<text x="29.7" y="165.8">2</text>
<text x="219.9" y="165.8">C2</text>
<text x="241.6" y="165.8">A1</text>
<text x="29.7" y="168.3">3</text>
<text x="75.9" y="172.2" transform="rotate(-90 75.9 172.2)">2</text>
<text x="113.5" y="169.2">Rx_3.3V</text>
<text x="18.1" y="174.2">RECT_OUT</text>
<text x="68" y="175.9">5</text>
<text x="93.2" y="175.9">1</text>
<text x="99.8" y="175.9">1</text>
<text x="112.2" y="175.9">2</text>
<text x="68" y="188.6">6</text>
<text x="93.2" y="188.6">4</text>
<text x="223.1" y="186.5">Title</text>
<text x="75.9" y="194.8" transform="rotate(-90 75.9 194.8)">3</text>
<text x="223.1" y="196.6">Size</text>
<text x="235.8" y="196.6">Document name</text>
<text x="284" y="196.6">Rev</text>
<text x="223.1" y="206.8">Date :</text>
<text x="233.2" y="206.7">Tuesday, November 26, 2019</text>
<text x="271.3" y="206.8">Sheet</text>
<text x="281.4" y="206.7">7</text>
<text x="291.6" y="206.7">9</text>
</g>
<g font-size="2.3" fill="#000080">
<text x="176.4" y="21.2">CON78</text>
<text x="222" y="21.2">L8</text>
<text x="222" y="23.7">1uH</text>
<text x="11.5" y="25">CON79</text>
<text x="59.7" y="25">U18</text>
<text x="59.7" y="27.5">TPS62671YFD</text>
<text x="83.8" y="25">L9</text>
<text x="83.8" y="27.5">1uH</text>
<text x="102.8" y="26.2">CON80</text>
<text x="34.3" y="33.8">R67</text>
<text x="47" y="33.8">499K</text>
<text x="196.7" y="32.6">C56</text>
<text x="236" y="31.3">U19</text>
<text x="236" y="33.8">MAX17220ELT</text>
<text x="266.5" y="32.6">CON81</text>
<text x="29.2" y="41.5">C57</text>
<text x="45.7" y="41.5">C58</text>
<text x="196.7" y="37.7">1uF</text>
<text x="260.1" y="41.5">C60</text>
<text x="29.2" y="46.5">1uF</text>
<text x="44.4" y="46.5">470nF</text>
<text x="97.7" y="42.7">C59</text>
<text x="97.7" y="47.8">1uF</text>
<text x="203" y="47.8">R68</text>
<text x="215.7" y="47.8">499K</text>
<text x="260.1" y="46.5">1uF</text>
<text x="214.4" y="54.2">C61</text>
<text x="214.4" y="59.2">22nF</text>
<text x="19.1" y="87.2">CON82</text>
<text x="66" y="87.2">L10</text>
<text x="66" y="89.7">1uH</text>
<text x="177.6" y="89.7">CON83</text>
<text x="228.4" y="89.7">L11</text>
<text x="73.6" y="94.8">U20</text>
<text x="118" y="94.8">CON84</text>
<text x="228.4" y="92.2">1uH</text>
<text x="272.8" y="93.5">CON85</text>
<text x="35.6" y="101.1">C62</text>
<text x="73.6" y="97.3">TPS61046YFF</text>
<text x="197.9" y="98.6">C63</text>
<text x="220.8" y="97.3">U21</text>
<text x="220.8" y="99.9">TPS61046YFF</text>
<text x="34.3" y="106.2">2.2uF</text>
<text x="48.2" y="107.5">R72</text>
<text x="57.1" y="107.5">499K</text>
<text x="101.5" y="106.2">R69</text>
<text x="114.2" y="104.9">C64</text>
<text x="196.7" y="103.7">2.2uF</text>
<text x="209.4" y="102.4">R70</text>
<text x="209.4" y="104.9">0R</text>
<text x="256.3" y="106.2">R71</text>
<text x="269" y="104.9">C65</text>
<text x="58.4" y="112.5">C66</text>
<text x="100.3" y="108.7">750K</text>
<text x="114.2" y="110">1uF</text>
<text x="203" y="113.8">C67</text>
<text x="253.8" y="108.7">1.58M</text>
<text x="269" y="110">1uF/1005</text>
<text x="57.1" y="117.6">220nF</text>
<text x="197.9" y="118.9">10nF/NC</text>
<text x="100.3" y="125.2">73.2K</text>
<text x="101.5" y="122.7">R73</text>
<text x="253.8" y="124">73.2K</text>
<text x="255" y="121.4">R74</text>
<text x="186.5" y="150.6">CON86</text>
<text x="224.6" y="150.6">U6</text>
<text x="224.6" y="153.2">TPS62675YFD</text>
<text x="250" y="150.6">L12</text>
<text x="250" y="153.2">1uH</text>
<text x="270.3" y="151.9">CON87</text>
<text x="22.9" y="159.5">CON88 Rx_1.8V</text>
<text x="68.5" y="160.8">L13</text>
<text x="201.8" y="160.8">R75</text>
<text x="213.2" y="160.8">100K B2</text>
<text x="68.5" y="163.3">1uH</text>
<text x="211.9" y="167.1">R76</text>
<text x="43.2" y="172.2">C70</text>
<text x="82.5" y="170.9">U23</text>
<text x="82.5" y="173.5">MAX17220ELT</text>
<text x="102.8" y="172.2">CON89</text>
<text x="194.1" y="173.5">2.2uF</text>
<text x="195.4" y="168.4">C68</text>
<text x="211.9" y="169.7">75K</text>
<text x="263.9" y="168.4">C69</text>
<text x="263.9" y="173.5">4.7uF</text>
<text x="43.2" y="177.3">1uF</text>
<text x="119.3" y="179.8">C71</text>
<text x="119.3" y="184.9">1uF</text>
<text x="49.5" y="187.4">R77</text>
<text x="62.2" y="187.4">499K</text>
<text x="60.9" y="193.8">C72</text>
<text x="85" y="196.3">R78</text>
<text x="96.5" y="196.3">80.6K</text>
<text x="60.9" y="198.9">22nF</text>
</g>
<g font-size="2.3" fill="#004080">
<text x="60.9" y="31.6">VIN</text>
<text x="69.8" y="31.6">SW</text>
<text x="60.9" y="41.7">GND MODE</text>
<text x="60.9" y="36.6">EN</text>
<text x="70.7" y="36.6">FB</text>
<text x="225.9" y="37.9">IN</text>
<text x="230.3" y="38.4" transform="rotate(-90 230.3 38.4)">LX</text>
<text x="238.8" y="37.9">OUT</text>
<text x="225.9" y="50.6">EN</text>
<text x="229.1" y="50.8" transform="rotate(-90 229.1 50.8)">GND</text>
<text x="239.3" y="50.6">SEL</text>
<text x="74.9" y="101.4">VIN</text>
<text x="86.3" y="101.4">SW</text>
<text x="222" y="103.9">VIN</text>
<text x="233.5" y="103.9">SW</text>
<text x="74.9" y="109">EN</text>
<text x="83.8" y="109">VOUT</text>
<text x="222" y="111.5">EN</text>
<text x="230.9" y="111.5">VOUT</text>
<text x="74.9" y="116.6">GND</text>
<text x="87.2" y="116.6">FB</text>
<text x="222" y="119.1">GND</text>
<text x="234.4" y="119.1">FB</text>
<text x="225.9" y="157.2">VIN</text>
<text x="234.7" y="157.2">SW</text>
<text x="225.9" y="167.4">GND MODE</text>
<text x="225.9" y="162.3">EN</text>
<text x="235.6" y="162.3">FB</text>
<text x="72.4" y="177.5">IN</text>
<text x="76.8" y="178" transform="rotate(-90 76.8 178)">LX</text>
<text x="85.3" y="177.5">OUT</text>
<text x="72.4" y="190.2">EN</text>
<text x="75.6" y="190.4" transform="rotate(-90 75.6 190.4)">GND</text>
<text x="85.8" y="190.2">SEL</text>
</g>
<g font-size="2">
<text x="31.7" y="1.9">5</text>
<text x="90" y="1.9">4</text>
<text x="148.3" y="1.9">3</text>
<text x="206.6" y="1.9">2</text>
<text x="264.9" y="1.9">1</text>
<text x=".7" y="29.7">D</text>
<text x="294.7" y="29.7">D</text>
<text x=".7" y="80.9">C</text>
<text x="294.7" y="80.9">C</text>
<text x=".7" y="132.1">B</text>
<text x="294.7" y="132.1">B</text>
<text x=".7" y="183.2">A</text>
<text x="294.7" y="183.2">A</text>
<text x="31.7" y="209.1">5</text>
<text x="90" y="209.1">4</text>
<text x="148.3" y="209.1">3</text>
<text x="206.6" y="209.1">2</text>
<text x="264.9" y="209.1">1</text>
<text x="286.5" y="206.6">of</text>
</g>
</svg>
